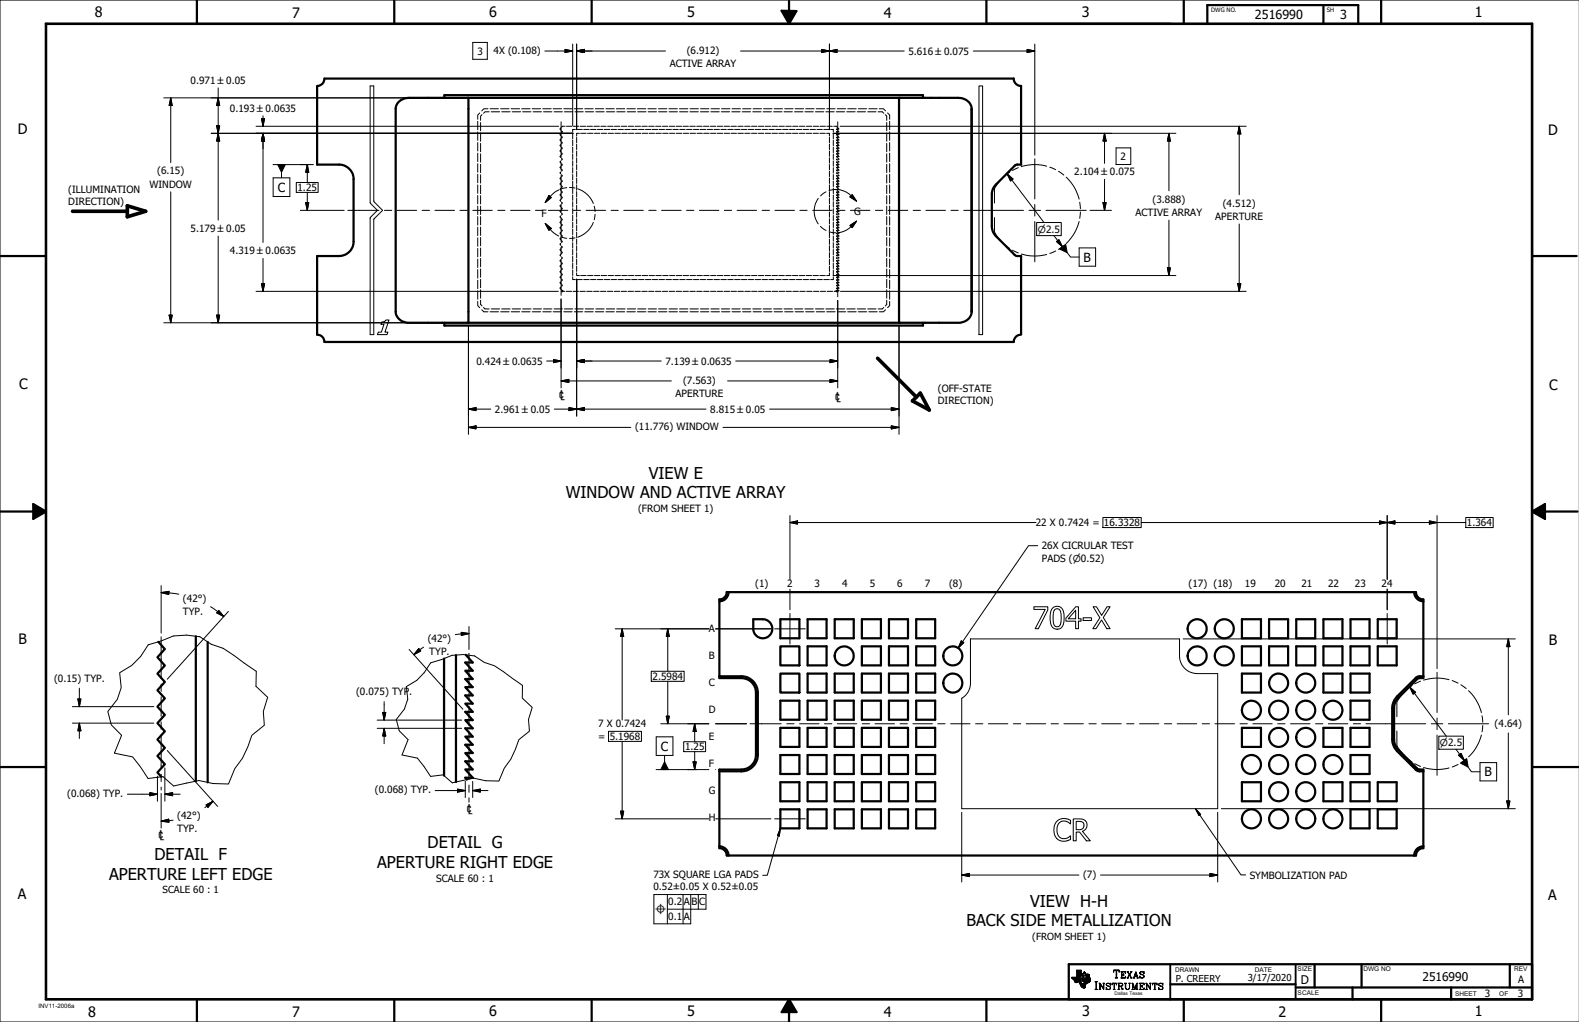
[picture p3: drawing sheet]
<svg xmlns="http://www.w3.org/2000/svg" width="432mm" height="279mm" viewBox="0 0 432 279" stroke-linecap="round" stroke-linejoin="round" font-family="sans-serif">
<g fill="none" stroke="#000" stroke-width=".27">
<path d="M129.3 11.6h4v4.6h-4zM154.5 13.5l2.1 .4-2.1 .5zM156.6 13.9h-7.6M156.6 12v22.4M157.7 12v23.5M157.7 13.9l2.1-.4v.9zM157.7 13.9h24.3M202.5 13.9h44.8M224.7 13.5l2.1 .4-2.1 .5zM226.8 12v23.5M226.8 13.9l2.1-.4v.9zM280.9 13.5l2.1 .4-2.1 .5z"/>
<path d="M283 13.9h-16.9M283 12v30.4M431.8 0h-431.8v279.4h431.8M44.8 26.8h82.3M46.7 26.8l.4 2.1h-.9zM46.7 26.8v17.6M57.8 36.4h95.6M59.2 34.4h.9l-.4 2zM59.7 24v36.2M59.7 26.8l.4 2.1h-.9zM59.7 36.4l.4 2.2h-.9zM70 34.5h82.8"/>
<path d="M71.5 32.4h.8l-.4 2.1zM71.9 31.7v2.8M71.9 36.4l.4 2.2h-.8zM71.9 36.4v29.9M101.2 23.5h1v31.5l2.4 2.5-2.4 2.5v31.5h-1v-31.9l2-2.1-2-2.1zM130.6 33.2v2.3M130.6 36.1v2.3M130.6 39v2.3M131.2 30.9l-.6 .6v1.1M131.4 33.5v2.3M131.4 36.3v2.3M131.4 39.2v2.3"/>
<path d="M131.8 31.3l-.4 .5v1.1M133.5 29.7h-1.2l-.6 .6M133.8 30.6h-1.2l-.4 .4M134 29.7h2.3M134.3 30.6h2.3M136.9 29.7h2.3M137.2 30.6h2.3M139.8 29.7h2.3M140.1 30.6h2.3M142.7 29.7h2.2M142.9 30.6h2.3M145.5 29.7h2.3"/>
<path d="M145.8 30.6h2.3M148.4 29.7h2.3M148.6 30.6h2.3M151.3 29.7h2.3M151.5 30.6h2.3M153.4 33.3v9.7M153.8 34.5h.7M154.2 29.7h2.3M154.3 30.6h2.3M154.9 34.5h1.5M156.6 36.5v1.5M156.6 38.4v1.5"/>
<path d="M156.7 36.4h-3.2M156.8 34.5h1.5M157.1 29.7h2.2M157.2 30.6h2.3M157.4 35.4h-.8v.7M157.7 37.6v1.4M157.7 39.4v1.5M157.7 35.4h1.5M158.5 36.4h-.8v.8M158.7 34.5h1.5M158.8 36.4h1.5M159.6 35.4h1.5"/>
<path d="M159.9 29.7h2.3M160.1 30.6h2.2M160.5 34.5h1.5M160.7 36.4h1.5M161.5 35.4h1.5M162.4 34.5h1.5M162.6 36.4h1.4M162.8 29.7h2.3M162.9 30.6h2.3M163.4 35.4h1.5M164.3 34.5h1.5M164.4 36.4h1.5"/>
<path d="M165.2 35.4h1.6M165.7 29.7h2.3M165.8 30.6h2.3M166.2 34.5h1.5M166.3 36.4h1.5M167.1 35.4h1.5M168 34.5h1.5M168.1 36.4h1.6M168.6 29.7h2.2M168.7 30.6h2.2M169 35.4h1.5M169.9 34.5h1.5"/>
<path d="M170 36.4h1.5M170.9 35.4h1.5M171.4 29.7h2.3M171.5 30.6h2.3M171.8 34.5h1.5M171.9 36.4h1.5M172.7 35.4h1.5M173.7 34.5h1.5M173.8 36.4h1.5M174.3 29.7h2.3M174.4 30.6h2.3M174.6 35.4h1.5"/>
<path d="M175.5 34.5h1.5M175.6 36.4h1.5M176.5 35.4h1.5M177.2 29.7h2.3M177.2 30.6h2.3M177.4 34.5h1.5M177.5 36.4h1.5M178.4 35.4h1.5M179.3 34.5h1.5M179.3 36.4h1.5M180.1 29.7h2.3M180.1 30.6h2.3"/>
<path d="M180.2 35.4h1.5M181.1 34.5h1.5M181.2 36.4h1.5M182.1 35.4h1.5M182.9 29.7h2.4M183 30.6h2.3M183 34.5h1.5M183.1 36.4h1.5M184 35.4h1.5M184.9 34.5h1.5M185 36.4h1.5M185.8 29.7h2.3"/>
<path d="M185.8 30.6h2.3M185.9 35.4h1.5M186.8 34.5h1.5M186.8 36.4h1.5M187.7 35.4h1.6M188.6 34.5h1.5M188.7 30.6h2.3M188.7 29.7h2.3M188.7 36.4h1.5M189.6 35.4h1.5M190.5 34.5h1.5M190.6 36.4h1.5"/>
<path d="M191.5 35.4h1.5M191.5 30.6h2.3M191.6 29.7h2.2M192.4 34.5h1.5M192.4 36.4h1.5M193.4 35.4h1.5M194.3 34.5h1.4M194.3 36.4h1.5M194.4 30.6h2.3M194.4 29.7h2.3M195.2 35.4h1.5M196.1 34.5h1.5"/>
<path d="M196.2 36.4h1.5M197.1 35.4h1.5M197.3 30.6h2.2M197.3 29.7h2.3M198 34.5h1.5M198 36.4h1.5M199 35.4h1.5M199.9 34.5h1.5M199.9 36.4h1.5M200.1 30.6h2.3M200.2 29.7h2.3M200.9 35.4h1.5"/>
<path d="M201.8 34.5h1.4M201.8 36.4h1.5M202.7 35.4h1.6M203 30.6h2.3M203.1 29.7h2.3M203.6 34.5h1.5M203.7 36.4h1.4M204.6 35.4h1.5M205.5 34.5h1.5M205.5 36.4h1.5M205.8 30.6h2.3M206 29.7h2.3"/>
<path d="M206.5 35.4h1.5M207.4 34.5h1.5M207.4 36.4h1.5M208.4 35.4h1.5M208.7 30.6h2.3M208.8 29.7h2.3M209.3 34.5h1.4M209.3 36.4h1.4M210.3 35.4h1.5M211.1 34.5h1.5M211.1 36.4h1.5M211.6 30.6h2.2"/>
<path d="M211.7 29.7h2.3M212.1 35.4h1.5M213 36.4h1.5M213 34.5h1.5M214 35.4h1.5M214.4 30.6h2.3M214.6 29.7h2.3M214.9 36.4h1.5M214.9 34.5h1.5M215.9 35.4h1.5M216.7 36.4h1.5M216.7 34.5h1.5"/>
<path d="M217.3 30.6h2.3M217.4 29.7h2.4M217.8 35.4h1.4M218.6 36.4h1.5M218.6 34.5h1.5M219.6 35.4h1.5M220.1 30.6h2.3M220.3 29.7h2.3M220.5 36.4h1.5M220.5 34.5h1.5M221.5 35.4h1.5M222.3 36.4h1.5"/>
<path d="M222.4 34.5h1.5M223 30.6h2.3M223.2 29.7h2.3M223.4 35.4h1.5M224.2 36.4h1.5M224.2 34.5h1.5M225.3 35.4h1.5M225.8 30.6h2.3M226.1 36.4h.7v.8M226.1 29.7h2.3M226.1 34.5h1.5M226.8 37.6v1.4"/>
<path d="M226.8 39.4v1.5M227.2 35.4h.7v.7M227.8 36.4h1.2M227.9 36.5v1.5M227.9 38.4v1.5M228 34.5h.7M228.7 30.6h2.3M229 29.7h2.3M229.1 33.3v9.8M229.1 36.4h92.5M229.7 34.5h111.1M231.6 30.6h2.2"/>
<path d="M231.8 29.7h2.3M234.4 30.6h2.3M234.7 29.7h2.3M237.3 30.6h2.3M237.6 29.7h2.3M240.1 30.6h1.2l.4 .4M240.5 29.7h1.1l.6 .6M242.1 31.3l.4 .4v1.2M242.5 33.5v2.3M242.5 36.3v2.3M242.5 39.2v2.3M242.7 30.9l.6 .6v1.1"/>
<path d="M243.3 33.2v2.3M243.3 36.1v2.3M243.3 39v2.3M267.7 23.5h1v68h-1zM302 36.4v8.3M302 36.4l.5 2.2h-.9zM319.7 36.4v15.8M319.7 36.4l.4 2.2h-.9zM338.9 34.5v18.8M338.9 34.5l.4 2.1h-.8zM46.7 52.5v35.7M74.7 45h11"/>
<path d="M74.7 48.6h4.6v5.1h-4.6zM77 46.3v2.3M81 49.9h6v2.7h-6zM82.1 57.5h12M83.6 55.4h.8l-.4 2.1zM84 45l.4 2.1h-.8zM84 45v4.9M84 52.6v4.9M95.1 57.5h8.5M105.1 57.5h2M108.6 57.5h5.3M115.4 57.5h2.1"/>
<path d="M119 57.5h5.3M125.8 57.5h2M129.3 57.5h5.3M130.6 41.9v2.3M130.6 44.7v2.4M130.6 47.6v2.4M130.6 50.5v2.4M130.6 53.4v2.4M130.6 56.3v2.4M130.6 59.2v2.4M131.4 42.1v2.2M131.4 44.9v2.3"/>
<path d="M131.4 47.8v2.3M131.4 50.6v2.3M131.4 53.5v2.3M131.4 56.4v2.3M131.4 59.2v2.3M136.1 57.5h2M139.6 57.5h5.3M146.4 57.5h2M149.9 57.5h5.4M150.1 53.5l.6 .5-1.6 1.4zM152.8 51.9l-1.4 .9-2.3 2.6M153.4 44.5v2"/>
<path d="M153.4 48v6.5M153.4 56v2M153.4 59.5v6.5M155 51.3l-1.5 .3M155.7 51.3l1.5 .1M156.6 40.2v1.5M156.6 42.1v1.5M156.6 44v1.4M156.6 45.8v1.5M156.6 47.7v1.5M156.6 49.6v1.5M156.6 51.4v1.5"/>
<path d="M156.6 53.3v1.5M156.6 55.1v1.5M156.6 57v1.5M156.6 58.9v1.5M156.8 57.5h2M157.7 41.3v1.5M157.7 43.1v1.5M157.7 45v1.5M157.7 46.8v1.5M157.7 48.7v1.5M157.7 50.5v1.5M157.7 52.4v1.5"/>
<path d="M157.7 54.2v1.5M157.7 56.1v1.5M157.7 57.9v1.5M157.7 59.8v1.5M158 51.6a7 7 0 0 1 4.3 4M160.3 57.5h5.3M162.5 56.4l.2 1.4M162.7 58.6l-.2 1.5M167.1 57.5h2M170.6 57.5h5.3M177.4 57.5h2M180.9 57.5h5.4"/>
<path d="M187.7 57.5h2.1M191.3 57.5h5.3M198.1 57.5h2M201.6 57.5h5.3M208.4 57.5h2M211.9 57.5h5.4M218.7 57.5h2M222.2 57.5h5.4M223.8 54.3a6 6 0 0 0 0 6.9M225.9 52.5l-1.5 1.1M226.8 41.3v1.5M226.8 43.1v1.5"/>
<path d="M226.8 45v1.5M226.8 46.8v1.5M226.8 48.7v1.5M226.8 50.5v1.5M226.8 52.4v1.5M226.8 54.2v1.5M226.8 56.1v1.5M226.8 57.9v1.5M226.8 59.8v1.5M227.9 40.2v1.5M227.9 42.1v1.5M227.9 44v1.4"/>
<path d="M227.9 45.8v1.5M227.9 47.7v1.5M227.9 49.6v1.5M227.9 51.4v1.5M227.9 53.3v1.5M227.9 55.1v1.5M227.9 57v1.5M227.9 58.9v1.5M228.6 51.8l-1.9 .3M229.1 57.5h2M229.1 44.6v2M229.1 48.1v6.6"/>
<path d="M229.1 56.2v2M229.1 59.7v6.6M229.5 51.9a6.1 6.1 0 0 1 3.2 1.6l1.5 1.5M232.6 57.5h5.3M233 53.2l1.2 1.8-1.8-1.2zM239.4 57.5h2M242.5 42.1v2.2M242.5 44.9v2.3M242.5 47.8v2.3M242.5 50.6v2.3M242.5 53.5v2.3M242.5 56.4v2.3"/>
<path d="M242.5 59.2v2.3M242.9 57.5h5.3M243.3 41.9v2.3M243.3 44.7v2.4M243.3 47.6v2.4M243.3 50.5v2.4M243.3 53.4v2.4M243.3 56.3v2.4M243.3 59.2v2.4M249.7 57.5h2M253.2 57.5h5.4M260.1 57.5h1.9"/>
<path d="M263.5 57.5h16.4M271.9 59.5v3.9l2.2 2.9M274.1 48.7l-2.2 2.9v3.9M275.4 47.5l1.6 1.4-.6 .6zM275.4 47.5l10.1 13.3M276.1 47.1l-1.4 1M278.5 45.8l-1.6 .8M281.4 57.5h3.2M283 43.4v11M283 55.9v3.2M286 57.5h11.1M286.2 45.4a12.2 12.2 0 0 0-6.9 .2"/>
<path d="M287.1 45.7l1.6 .7M289.5 46.8l1.4 1.1M291.6 48.4a12.4 12.4 0 0 1 3.5 6M295.3 55.3l.1 1.7M295.4 57.9l-.1 1.8M298.1 57.5h5.9M301.6 55.4h.9l-.5 2.1zM302 49v8.5M305.2 40.4h4v4.6h-4zM59.7 64.5v23.7M70 79.7h82.7M71.5 77.6h.8l-.4 2.1z"/>
<path d="M71.9 70.7v9M130.6 62.1v2.3M130.6 65v2.3M130.6 67.9v2.3M130.6 70.8v2.3M130.6 73.7v2.3M130.6 76.6v2.3M130.6 79.5v2.3M131.4 62.1v2.3M131.4 64.9v2.3M131.4 67.8v2.3M131.4 70.7v2.2"/>
<path d="M131.4 73.5v2.3M131.4 76.4v2.3M131.4 79.2v2.3M149.1 61.1l2 2.3 1.7 1.1M149.1 61.1l1.6 1.3-.6 .6zM153.4 67.5v2.1M153.4 71v9.8M153.5 64.8l1.5 .4M153.7 79.7h.7M154.8 79.7h1.5M156.6 60.7v1.5M156.6 62.6v1.5"/>
<path d="M156.6 64.5v1.5M156.6 66.3v1.5M156.6 68.2v1.5M156.6 70.1v1.5M156.6 71.9v1.5M156.6 73.8v1.5M156.6 75.7v.7h.8M156.7 79.7h1.5M157.2 65l-1.5 .2M157.7 61.6v1.5M157.7 63.5v1.5M157.7 65.4v1.4"/>
<path d="M157.7 67.2v1.5M157.7 69v1.5M157.7 70.9v1.5M157.7 72.7v1.5M157.7 74.6v.7h.8M157.7 76.3v37.4M157.7 76.4h1.5M158.6 79.7h1.5M158.8 75.3h1.5M159.6 76.4h1.5M160.4 79.7h1.5M160.7 75.3h1.5"/>
<path d="M161.5 76.4h1.5M162.3 60.8a7 7 0 0 1-4.3 4.1M162.3 79.7h1.5M162.6 75.3h1.4M163.4 76.4h1.5M164.2 79.7h1.5M164.4 75.3h1.5M165.2 76.4h1.6M166.1 79.7h1.5M166.3 75.3h1.5M167.1 76.4h1.5M168 79.7h1.5"/>
<path d="M168.1 75.3h1.6M169 76.4h1.5M169.8 79.7h1.5M170 75.3h1.5M170.9 76.4h1.5M171.7 79.7h1.5M171.9 75.3h1.5M172.7 76.4h1.5M173.6 79.7h1.5M173.8 75.3h1.5M174.6 76.4h1.5M175.5 79.7h1.5"/>
<path d="M175.6 75.3h1.5M176.5 76.4h1.5M177.4 79.7h1.5M177.5 75.3h1.5M178.4 76.4h1.5M179.2 79.7h1.5M179.3 75.3h1.5M180.2 76.4h1.5M181.1 79.7h1.5M181.2 75.3h1.5M182.1 76.4h1.5M183 79.7h1.5"/>
<path d="M183.1 75.3h1.5M184 76.4h1.5M184.9 79.7h1.5M185 75.3h1.5M185.9 76.4h1.5M186.8 79.7h1.5M186.8 75.3h1.5M187.7 76.4h1.6M188.6 79.7h1.5M188.7 75.3h1.5M189.6 76.4h1.5M190.5 79.7h1.5"/>
<path d="M190.6 75.3h1.5M191.5 76.4h1.5M192.4 79.7h1.5M192.4 75.3h1.5M193.4 76.4h1.5M194.3 79.7h1.5M194.3 75.3h1.5M195.2 76.4h1.5M196.1 79.7h1.6M196.2 75.3h1.5M197.1 76.4h1.5M198 79.7h1.5"/>
<path d="M198 75.3h1.5M199 76.4h1.5M199.9 79.7h1.5M199.9 75.3h1.5M200.9 76.4h1.5M201.8 79.7h1.5M201.8 75.3h1.5M202.7 76.4h1.6M203.7 79.7h1.5M203.7 75.3h1.4M204.6 76.4h1.5M205.5 75.3h1.5"/>
<path d="M205.5 79.7h1.6M206.5 76.4h1.5M207.4 75.3h1.5M207.4 79.7h1.5M208.4 76.4h1.5M209.3 75.3h1.4M209.3 79.7h1.5M210.3 76.4h1.5M211.1 75.3h1.5M211.2 79.7h1.5M212.1 76.4h1.5M213 75.3h1.5"/>
<path d="M213.1 79.7h1.5M214 76.4h1.5M214.9 75.3h1.5M214.9 79.7h1.5M215.9 76.4h1.5M216.7 75.3h1.5M216.8 79.7h1.5M217.8 76.4h1.4M218.6 75.3h1.5M218.7 79.7h1.5M219.6 76.4h1.5M220.5 75.3h1.5"/>
<path d="M220.6 79.7h1.5M221.5 76.4h1.5M222.3 75.3h1.5M222.5 79.7h1.4M223.4 76.4h1.5M224.2 75.3h1.5M224.3 79.7h1.5M224.4 61.9l1.5 1.1M225.3 76.4h1.5M226.2 79.7h1.5M226.7 63.4l1.9 .2M226.8 61.6v1.5"/>
<path d="M226.8 63.5v1.5M226.8 65.4v1.4M226.8 67.2v1.5M226.8 69v1.5M226.8 70.9v1.5M226.8 72.7v1.5M226.8 74.6v.7h-.7M227.8 75.3h1.2M227.9 60.7v1.5M227.9 62.6v1.5M227.9 64.5v1.5M227.9 66.3v1.5"/>
<path d="M227.9 68.2v1.5M227.9 70.1v1.5M227.9 71.9v1.5M227.9 73.8v1.5M227.9 75.7v.7h-.7M228.1 79.7h.8M229.1 67.8v2M229.1 71.3v9.8M229.1 75.3h92.5M229.8 79.7h111M232.4 61.6l1.8-1.1-1.2 1.7zM234.2 60.5l-1.5 1.5a5.9 5.9 0 0 1-3.2 1.6"/>
<path d="M242.5 62.1v2.3M242.5 64.9v2.3M242.5 67.8v2.3M242.5 70.7v2.2M242.5 73.5v2.3M242.5 76.4v2.3M242.5 79.2v2.3M243.3 62.1v2.3M243.3 65v2.3M243.3 67.9v2.3M243.3 70.8v2.3M243.3 73.7v2.3"/>
<path d="M243.3 76.6v2.3M243.3 79.5v2.3M274.7 66.9l1.4 1M276.9 68.4l1.6 .7M279.3 69.4l.1 .1a12.3 12.3 0 0 0 6.8 .1M283 60.6v11M283.5 60.8h6.7v3.6h-6.7zM288.2 64.4l2.3 3.1M288.7 68.6l-1.6 .7M288.9 66l.7-.5 .9 2zM290.9 67.2l-1.4 1M291.8 69.1l1 1.2h2.3"/>
<path d="M295.1 60.6a12.6 12.6 0 0 1-3.5 6M295.1 67.8h4.5v5h-4.5zM319.2 73.2h.9l-.4 2.1zM319.7 60.2v15.1M338.5 77.6h.8l-.4 2.1zM338.9 61.2v18.5M44.8 88.2h82.3M46.2 86.1h.9l-.4 2.1zM59.2 86.1h.9l-.4 2.1zM104.4 88h.6l.5-.5h.9l-1.1 3.3h.8l-.3 .7h-2.6l.3-.7h.8l.7-2.1h-.8zM128.1 89.3v29.4M130.6 82.4v1.2l.6 .5"/>
<path d="M131.4 82.1v1.1l.4 .5M131.7 84.7l.6 .5h1.2M132.2 84.1l.4 .4h1.2M134 85.2h2.3M134.3 84.5h2.3M136.9 85.2h2.3M137.2 84.5h2.3M139.8 85.2h2.3M140.1 84.5h2.3M142.7 85.2h2.2M142.9 84.5h2.3M145.5 85.2h2.3"/>
<path d="M145.8 84.5h2.3M148.4 85.2h2.3M148.6 84.5h2.3M149.5 98.7h3.9M151.3 85.2h2.3M151.4 98.3l2 .4-2 .4zM151.5 84.5h2.3M153.4 81.7v24.3M154.2 85.2h2.3M154.3 84.5h2.3M157.1 85.2h2.2M157.2 84.5h2.3"/>
<path d="M157.7 98.7l2.1-.4v.8zM157.7 98.7h23.1M159.9 85.2h2.3M160.1 84.5h2.2M162.8 85.2h2.3M162.9 84.5h2.3M165.7 85.2h2.3M165.8 84.5h2.3M168.6 85.2h2.2M168.7 84.5h2.2M171.4 85.2h2.3M171.5 84.5h2.3"/>
<path d="M174.3 85.2h2.3M174.4 84.5h2.3M177.2 85.2h2.3M177.2 84.5h2.3M180.1 85.2h2.3M180.1 84.5h2.3M182.9 85.2h2.4M183 84.5h2.3M185.8 85.2h2.3M185.8 84.5h2.3M188.7 84.5h2.3M188.7 85.2h2.3"/>
<path d="M191.5 84.5h2.3M191.6 85.2h2.2M194.4 84.5h2.3M194.4 85.2h2.3M197.3 84.5h2.2M197.3 85.2h2.3M200.1 84.5h2.3M200.2 85.2h2.3M201.2 98.7h27.9M203 84.5h2.3M203.1 85.2h2.3M205.8 84.5h2.3"/>
<path d="M206 85.2h2.3M208.7 84.5h2.3M208.8 85.2h2.3M211.6 84.5h2.2M211.7 85.2h2.3M214.4 84.5h2.3M214.6 85.2h2.3M217.3 84.5h2.3M217.4 85.2h2.4M220.1 84.5h2.3M220.3 85.2h2.3M223 84.5h2.3"/>
<path d="M223.2 85.2h2.3M225.8 84.5h2.3M226.1 85.2h2.3M227 98.3l2.1 .4-2.1 .4zM228.7 84.5h2.3M229 85.2h2.3M229.1 82.1v23.9M231.6 84.5h2.2M231.8 85.2h2.3M234.4 84.5h2.3M234.7 85.2h2.3M237.3 84.5h2.3"/>
<path d="M237.6 85.2h2.3M241.7 84.1l-.4 .4h-1.2M242.2 84.7l-.6 .5h-1.1M242.5 82.1v1.1l-.4 .5M243.3 82.4v1.2l-.6 .5M245.9 89.3v29.4M128.1 111.8l2.1-.4v.9zM128.1 116.8l2.1-.4v.9zM128.1 111.8h6.1M128.1 116.8h44.4M153.4 104.1l2.2-.4v.9zM155.6 111.4l2.1 .4-2.1 .5z"/>
<path d="M157.7 111.8l2.1-.4v.9zM183.6 104.1h-30.2M193.1 111.8h-41.5M197.7 116.8h48.2M199 104.1h30.1M210.5 111.8h35.4M227 103.7l2.1 .4-2.1 .5zM243.7 111.4l2.2 .4-2.2 .5zM243.7 116.4l2.2 .4-2.2 .5zM216 142.9l2.1-.5v.9zM216 142.9h67.3M216 140.9v17.6"/>
<path d="M283.8 149.2h-2.5l-19.3 28M301.6 141.5h10.5v2.7h-10.5zM377.2 142.4l2.1 .5-2.1 .4zM379.3 142.9l2.2-.5v.9zM379.3 140.9v17.5M390.9 142.4l2.1 .5-2.1 .4zM393 140.9v41.9M400.8 141.5h7.5v2.7h-7.5zM400.8 142.9h-88.7M44.1 160.1v13M44.1 162l2.1-.3-.1 .8zM44.1 162l4.8 .5"/>
<path d="M44.1 174.1v11.4M57.6 165.9l3.6 2.7M59.8 166.9l1.4 1.7-1.9-1zM62.5 167.2l-16.8 18.5M111.9 177.6l14.7 16.3M114.5 177.3l.6 .7-1.9 1zM115.8 176.9l-2.6 2.1M126.1 172.9l2.1 .3-2 .5zM128.2 173.2l-3.7 .3M128.2 171.3v6.3M128.2 178.6v9.5M168.2 171.9h25.6"/>
<path d="M170.1 171.9v25M170.1 171.9l.5 2.1h-.9zM182.6 171.9v11.6M182.6 171.9l.4 2.1h-.8zM195.7 171.9h15.1M211.8 171.9h8.4M216 167.7v8.4M216 161.1v5.6M262.9 175.2l.7 .5-1.6 1.5zM265.4 174.7h57.2v4.6a4.8 4.8 0 0 0 4.8 4.8h5.6v37h-70v-30.2a4.8 4.8 0 0 0 2.4-4.2zM282.7 165.9h3.8v.9l-2.5 5.1h-.9l2.7-5.3h-3.1zM287.8 166.3a1.87 1.87 0 0 1 2.2-.3 1.87 1.87 0 0 1 1 1.9 3.9 3.9 0 0 1-1.1 3.9 1.97 1.97 0 0 1-2-.2 1.97 1.97 0 0 1-.7-2 5.1 5.1 0 0 1 .6-3.3z"/>
<path d="M288.5 166.6l.5-.2 .5 .1 .4 .4 .3 .8-.1 2.7-.2 .5-.6 .4-.9-.2-.3-.8-.1-2.6zM294.2 166.8v2.4h-2.1zM294.2 165.9h.7v3.3h.7v.6h-.7v2.1h-.7v-2.1h-2.7v-.8zM296.2 168.9h2.3v.7h-2.3zM298.9 165.9h.9l1.5 2.3 1.4-2.3h.9l-1.9 2.9 1.9 3.1h-.9l-1.5-2.4-1.5 2.4h-.8l1.9-3zM323.6 174.7h55.7M379.3 167.7v8.4M379.3 161.1v5.6M379.4 174.7h35M412.5 174.7v20.7M412.5 174.7l.4 2.1h-.9zM19.8 193.2h22.3"/>
<path d="M19.8 197.7h22.3M21.3 191.1h.8l-.4 2.1zM21.7 188.1v5.1M21.7 197.7v4.2M21.7 197.7l.4 2.1h-.8zM32.7 183.9l3.3-2 2.5-2.4 2-3.2 3.5-1.1 3.4-1.3 3.7-.3 3.6 .5 3.1 2 3.2 1.1 9.1 6.3-.1 4.1 3.2 3-1.2 3.9 .3 3.8-3.4 2.7-1.1 3.2-1.5 3.1-2.1 2.9-1.7 4.1-4.3-.1-3.8-.8-6.9 1.5-2.9-2.6-4.1 .5-2.1-3.2-2.1-2.7-5-1 2-4.9-2.9-2.8-.9-3.7 2.6-3.3 1-3.2zM44.1 187v2M44.1 190.5v5.4M44.1 197.4v2M103.1 199.1h23.1M103.1 196.9h23.1M104.6 194.8h.9l-.4 2.1z"/>
<path d="M105.1 199.1v4.2M105.1 199.1l.4 2.1h-.9zM105.1 191.8v5.1M111.1 187.7l2.9-1.7 2-2.1 1.8-2.7 3-.9a9.8 9.8 0 0 1 6.6-1.3l2.4 .3 2.6 1.8 2.8 .9 7.7 5.4-.1 3.5 2.7 2.5-1 3.3 .3 3.2-2.9 2.3-1 2.7-1.2 2.7-1.8 2.4-1.5 3.5-3.6-.1-3.2-.7-5.9 1.3-2.5-2.2-3.4 .5-3.6-5-4.3-.9 1.7-4.2-2.4-2.4-.8-3.1 2.2-2.9 .9-2.6zM128.2 189.6v2M128.2 193.1v5.3M128.2 199.9v2M166.4 199.9h9v2.8h-9zM178.1 183.5h9v2.8h-9zM180.7 197.9h13.1M182.2 195.8h.8l-.4 2.1zM182.6 186.3v11.6"/>
<path d="M190 197.9v4.9M190 197.9l.4 2.1h-.9zM195.7 197.9h8.4M205.1 197.9h8.5M215.1 197.9h2M218.7 197.9h5.3M225.5 197.9h2M229 197.9h5.3M235.8 197.9h2M239.3 197.9h5.3M246.1 197.9h2M249.6 197.9h5.4"/>
<path d="M256.5 197.9h1.9M260 197.9h5.3M266.8 197.9h2M270.3 197.9h5.3M277.1 197.9h2M280.6 197.9h5.4M287.4 197.9h2M290.9 197.9h5.4M297.8 197.9h2M301.3 197.9h5.3M308.1 197.9h2M311.6 197.9h5.3"/>
<path d="M318.4 197.9h2M321.9 197.9h5.4M328.8 197.9h2M332.3 197.9h5.3M339.1 197.9h2M342.6 197.9h5.3M349.4 197.9h2M352.9 197.9h5.3M359.7 197.9h2M363.2 197.9h5.4M370.1 197.9h2M373.5 197.9h16.4"/>
<path d="M382 199.9v3.9l2.1 2.9M384.1 189.1l-2.1 2.8v4M385.5 187.9l1.6 1.4-.7 .5zM385.5 187.9l10 13.4M386.1 187.4l-1.4 1.1M388.5 186.2l-1.6 .8M391.4 197.9h3.2M393 183.8v11M393 196.3v3.2M396.1 197.9h11M396.3 185.8a12.5 12.5 0 0 0-7 .1M397.1 186.1l1.6 .7"/>
<path d="M399.5 187.2l1.4 1M401.6 188.8a12.6 12.6 0 0 1 3.5 6M405.3 195.7l.2 1.7M405.5 198.3l-.2 1.8M41 216.7l2.1 .4-2.1 .5zM43.1 212.2v6.8M43.1 217.1h-8.3M44.1 200.9v9.3M44.1 211.7v2M44.1 215.2v.8M44.1 216.9v9.5M45.1 217.1l2.1-.4v.9z"/>
<path d="M45.1 217.1h4.2M45.1 209.9v9.1M45.7 205.2l13.8 15.3M58.3 219.1l-2.3 1.7M125.1 215.7l2.1 .4-2.1 .5zM127.2 213.6v4.4M127.2 216.1h-8.2M128.2 203.4v9.7M128.2 214.6v2M128.2 218.1v1.2M129.3 213.6v4.4M129.3 216.1l2.1-.4v.9z"/>
<path d="M129.3 216.1h4.2M170.1 202.7v21.2M179.5 201.4h4.5v5.1h-4.5zM181.7 206.5v2.4M187 202.8h6v2.7h-6zM189.5 208.3h.9l-.4 2.1zM190 205.5v4.9M193.8 210.4h-14.4M195.7 210.4h.1M384.7 207.2l1.4 1.1M386.9 208.8l1.6 .7M389.3 209.8h.1a11.9 11.9 0 0 0 6.9 .1"/>
<path d="M393 201v11M393.5 201.3h6.7v3.5h-6.7zM398.1 204.8l2.4 3.1M398.7 209l-1.6 .7M398.9 206.5l.6-.5 1 1.9zM400.9 207.5l-1.4 1.1M401.5 209.7l.9 1.3h2.3M404.7 208.5h4.6v5h-4.6zM405.1 200.9a12.3 12.3 0 0 1-3.5 6M412 219h.9l-.4 2.1zM412.5 200.4v20.7M44.1 224.5l2-.6 .1 .9z"/>
<path d="M47.3 224.2l-3.2 .3M56.3 220l2-.9-1.4 1.6zM168.2 223.9h25.6M169.7 221.8h.9l-.5 2.1zM195.7 223.9h15.1M211.8 223.9h8.4M213.4 226.5l-3.6 12.8h-1.2M213.4 226.5l-.3 2.1-.5-.2zM263 222.1v19M263 239.2l2.1-.4v.8zM263 239.2h32M288.9 224.6l.7-.6 1-.2h1l1.2 .5v1l-1.6-.8-1.2 .2-.7 .8-.3 1.4 .2 1.2 .6 .8 .6 .3 .8 .1 1.6-.8-.1 1-1.2 .5h-1l-.8-.3-.8-.5-.4-.8-.3-1.2 .1-1.4z"/>
<path d="M293.5 223.9h2.5l.9 .6 .4 .8-.1 .9-.4 .6-.8 .5 2.2 2.6h-1.1l-1.9-2.4h-.9v2.4h-.8zM294.3 224.6h1.2l.8 .4 .1 .8-.3 .7-.5 .3h-1.3zM300.9 239.2h32.1M326.9 221.1l1.4 1.6-.4 .3zM326.9 221.1l12.5 18.1h1.2M330.9 238.8l2.1 .4-2.1 .4zM333 222.1v19M334 221.1h80.4M182.5 244.6v8M186.8 244.6v8M188.9 244.6v8h-10.1v-8h14.3v4h-10.6M191 244.6v4"/>
<path d="M294.5 265.3h1.2v.7l.3 .2-.1 .6h-.5l-.1 .6h.5l-.3 1a.56 .56 0 0 0 .5 .5 .56 .56 0 0 0 .6-.4l-.2-.2 .3-.9h.4l.1-.6h-.4v-.4l.2-.1a.68 .68 0 0 1 .8 .1 .68 .68 0 0 1 .2 .8 1 1 0 0 1 .1 1 1 1 0 0 1-.9 .6l-.4 .4-.1 .7a.4 .4 0 0 1-.4 .3 .4 .4 0 0 1-.4-.3l-.6-1a.57 .57 0 0 0-.4-.5 .57 .57 0 0 0-.6 .2l-1.2-1.4h1.4zM296.3 266.6h.2l-.4 1.6h-.2z"/>
<circle cx="296.5" cy="266" r=".16"/>
</g>
<g fill="none" stroke="#000" stroke-width=".61">
<path d="M53.8 .1v6.4M107.8 0v6.5M161.8 0v6.5M213.7 2.9l4.1 .1-2 3.5zM215.8 .3v6.2M269.7 0v6.5M270 6.5h50M323.7 0v6.5M330.2 6.5v-5.1h41.2v5.1M361.9 1.4v5.1M377.7 0v6.5M88.7 21.5h188.5a1.98 1.98 0 0 0 2 2v21.5h-1.2l-.4 .2-5.2 5.2a3.6 3.6 0 0 0-1.2 2.8v8.5a3.8 3.8 0 0 0 1.2 2.9l5.2 5.2 1.6 .2v21.5a1.98 1.98 0 0 0-2 2h-188.5a2.05 2.05 0 0 0-2-2v-21.5h6a4 4 0 0 0 4-4v-17a4 4 0 0 0-4-4h-6v-21.5a2.05 2.05 0 0 0 2-2z"/>
<path d="M109.1 27.8l.2-.2a3.9 3.9 0 0 1 2.6-.8h150.1a3.4 3.4 0 0 1 3.7 2.9v55.5a3.4 3.4 0 0 1-3.7 3h-150.1a3.4 3.4 0 0 1-3.7-3v-55.5a2.82 2.82 0 0 1 .9-1.9zM121.5 26.8v-.8h130.9v.8M128.1 26.8v61.4M245.9 26.8v61.4M0 70h12.6M153.8 79.5l-.1 .2M228.7 79.5l.2 .2M419 70h12.2M252.4 88.2v.8h-130.9v-.8M0 139.8h12.6M9.1 137.8l3.5 2-3.5 2.1zM419 139.8l3.5-2v4.1z"/>
<path d="M419 139.8h12.4M43.3 175.5l1.8 1.9-2 2.3 2 2.2-2 2.3 2 2.2-2 2.3 2 2.2-2 2.3 2 2.2-2 2.3 2 2.2-2 2.3 2 2.2-2 2.3 2 2.2-2 2.3 1 1.2M53.6 173.9v39.7M56.8 175.5v38.4M124.7 179.1v34.7M127.4 179l1.9 2.1h-2.1l2.1 2.3h-2.1l2.1 2.2h-2.1l2.1 2.3h-2.1l2.1 2.2h-2.1l2.1 2.3h-2.1l2.1 2.2h-2.1l2.1 2.3h-2.1l2.1 2.2h-2.1l2.1 2.3h-2.1l2.1 2.2h-2.1l2.1 2.3h-2.1l2.1 2.2h-2.1l2.1 2.3h-2.1l2.1 2.2h-2.1l.5 .5M196.7 164.4v21h6a4 4 0 0 1 4 4v17a4 4 0 0 1-4 4h-6v21.5a2.05 2.05 0 0 1 2 2h.5a2.52 2.52 0 0 0-2.5-2.5M206 169.3h2.6a2.6 2.6 0 0 1 2.6 2.6 2.6 2.6 0 0 1-2.6 2.6 2.6 2.6 0 0 1-2.6-2.6zM213.4 169.3h5.2v5.2h-5.2zM213.4 176.7h5.2v5.2h-5.2zM220.9 176.7h5.1v5.2h-5.1zM220.9 169.3h5.1v5.2h-5.1z"/>
<path d="M228.3 169.3h5.2v5.2h-5.2zM235.7 169.3h5.2v5.2h-5.2zM235.7 176.7h5.2v5.2h-5.2zM243.1 169.3h5.2v5.2h-5.2zM243.1 176.7h5.2v5.2h-5.2zM250.5 169.3h5.2v5.2h-5.2zM250.5 176.7h5.2v5.2h-5.2zM339.6 169.3h5.2v5.2h-5.2zM339.6 176.7h5.2v5.2h-5.2zM347 169.3h5.3v5.2h-5.3zM347 176.7h5.3v5.2h-5.3zM354.5 169.3h5.2v5.2h-5.2z"/>
<path d="M354.5 176.7h5.2v5.2h-5.2zM361.9 169.3h5.2v5.2h-5.2zM361.9 176.7h5.2v5.2h-5.2zM369.3 176.7h5.2v5.2h-5.2zM369.3 169.3h5.2v5.2h-5.2zM376.8 169.3h5.1v5.2h-5.1zM376.8 176.7h5.1v5.2h-5.1zM386.7 161.9h-188a2.02 2.02 0 0 1-2 2v.5a2.56 2.56 0 0 0 2.5-2.5M389.2 164.4a2.56 2.56 0 0 1-2.5-2.5h.5a2.02 2.02 0 0 0 2 2v21.5l-1.6 .2-5.2 5.2a4.1 4.1 0 0 0-1.2 2.8v8.5a4 4 0 0 0 1.2 2.9l5.2 5.2 1.6 .2v21.5a2.01 2.01 0 0 0-2 2h-188M121.4 180v32M196.7 184.9h6a4.5 4.5 0 0 1 4.5 4.5v17a4.5 4.5 0 0 1-4.5 4.5h-6M213.4 191.6h5.2v5.2h-5.2z"/>
<path d="M213.4 199h5.2v5.2h-5.2zM213.4 184.2h5.2v5.1h-5.2zM220.9 199h5.1v5.2h-5.1zM220.9 191.6h5.1v5.2h-5.1zM220.9 184.2l5.1-.1v5.2h-5.1zM228.3 199h5.2v5.2h-5.2zM228.3 191.6h5.2v5.2h-5.2zM228.3 184.1h5.2v5.2h-5.2zM235.7 191.6h5.2v5.2h-5.2zM235.7 184.1h5.2v5.2h-5.2zM235.7 199h5.2v5.2h-5.2zM243.1 199h5.2v5.2h-5.2z"/>
<path d="M243.1 184.1h5.2v5.2h-5.2zM243.1 191.6h5.2v5.2h-5.2zM250.5 199h5.2v5.2h-5.2zM250.5 184.1h5.2v5.2h-5.2zM250.5 191.6h5.2v5.2h-5.2zM339.6 199h5.2v5.2h-5.2zM339.6 184.1h5.2v5.2h-5.2zM361.9 199h5.2v5.2h-5.2zM361.9 184.1h5.2v5.2h-5.2zM369.3 191.6h5.2v5.2h-5.2zM369.3 199h5.2v5.2h-5.2zM369.3 184.1h5.2v5.2h-5.2z"/>
<path d="M389.2 184.9h-1.2l-.7 .3-5.5 5.5a4.7 4.7 0 0 0-1.1 2.9v8.5a4.8 4.8 0 0 0 1.3 3.2l5.3 5.3 .7 .3h1.2M0 209.7h12.6M213.4 206.4h5.2v5.2h-5.2zM213.4 213.8h5.2v5.3h-5.2zM220.9 206.4h5.1v5.2h-5.1zM220.9 213.8h5.1v5.3h-5.1zM228.3 206.4h5.2v5.2h-5.2zM228.3 213.8h5.2v5.3h-5.2zM235.7 206.4h5.2v5.2h-5.2zM235.7 213.8h5.2v5.3h-5.2zM243.1 213.8h5.2v5.3h-5.2zM243.1 206.4h5.2v5.2h-5.2z"/>
<path d="M250.5 213.8h5.2v5.3h-5.2zM250.5 206.4h5.2v5.2h-5.2zM339.6 213.8h5.2v5.3h-5.2zM361.9 213.8h5.2v5.3h-5.2zM369.3 206.4h5.2v5.2h-5.2zM369.3 213.8h5.2v5.3h-5.2zM376.8 213.8h5.1v5.3h-5.1zM419 209.7h12.6M213.4 221.3h5.2v5.2h-5.2zM220.9 221.3h5.1v5.2h-5.1zM228.3 221.3h5.2v5.2h-5.2zM235.7 221.3h5.2v5.2h-5.2z"/>
<path d="M243.1 221.3h5.2v5.2h-5.2zM250.5 221.3h5.2v5.2h-5.2zM369.3 221.3h5.2v5.2h-5.2zM376.8 221.3h5.1v5.2h-5.1zM389.2 231.4h-.5a2.51 2.51 0 0 0-2 2.5M53.8 273.2v6.2M107.8 273.2v6.2M161.8 273.2v6.2M215.8 273.2v6.2M215.8 273.2l2 3.5h-4zM269.7 273.2v6.2M292.3 263.6h126.7v9.6h-126.7z"/>
<path d="M320 269.1h34.3M323.7 273.2v6.2M354.3 270h64.7M359.5 263.6v6.4M369.9 270v3.2M372.3 263.6v6.4M377.7 273.2v6.2M396.8 270v3.2M412.9 263.6v6.4"/>
<circle cx="230.9" cy="179.3" r="2.6"/>
<circle cx="260.6" cy="179.3" r="2.6"/>
<circle cx="327.4" cy="179.3" r="2.6"/>
<circle cx="327.4" cy="171.9" r="2.6"/>
<circle cx="334.8" cy="179.3" r="2.59"/>
<circle cx="334.8" cy="171.9" r="2.6"/>
<circle cx="260.6" cy="186.7" r="2.61"/>
<circle cx="342.2" cy="194.2" r="2.6"/>
<circle cx="349.6" cy="194.2" r="2.59"/>
<circle cx="349.7" cy="186.7" r="2.6"/>
<circle cx="357.1" cy="194.2" r="2.59"/>
<circle cx="357.1" cy="186.7" r="2.6"/>
<circle cx="364.5" cy="194.2" r="2.59"/>
<circle cx="342.2" cy="209" r="2.61"/>
<circle cx="349.7" cy="209" r="2.6"/>
<circle cx="349.7" cy="216.4" r="2.6"/>
<circle cx="349.7" cy="201.6" r="2.6"/>
<circle cx="357.1" cy="201.6" r="2.6"/>
<circle cx="357.1" cy="216.4" r="2.6"/>
<circle cx="357.1" cy="209" r="2.6"/>
<circle cx="364.5" cy="209" r="2.6"/>
<circle cx="342.2" cy="223.9" r="2.61"/>
<circle cx="349.7" cy="223.9" r="2.6"/>
<circle cx="357.1" cy="223.9" r="2.6"/>
<circle cx="364.5" cy="223.9" r="2.6"/>
</g>
<g fill="none" stroke="#000" stroke-width=".3">
<path d="M153.3 39.5l-.2 .3 .2 .2M153.3 38l-.2 .3 .2 .2M153.3 36.5l-.2 .3 .2 .2M153.3 35l-.2 .3 .2 .2M153.6 38.8l.2 .2-.2 .3M153.6 37.3l.2 .2-.2 .3M153.6 35.8l.2 .2-.2 .3M153.8 34.5l-.2 .3M228.7 34.5l.3 .3M229 36.8h-.3l.3 .2M229 37.5h-.3l.3 .3M229 38.3h-.3l.3 .2"/>
<path d="M229 39h-.3l.3 .3M229 39.8h-.3l.3 .2M229 35.3h-.3l.3 .2M229 36h-.3l.3 .3M229.2 37.3l.2 .2h-.2M229.2 36.5l.2 .3h-.2M229.2 38.8l.2 .2h-.2M229.2 38l.2 .3h-.2M229.2 39.5l.2 .3h-.2M229.2 35l.2 .3h-.2M229.2 35.8l.2 .2h-.2M153.3 59l-.2 .3 .2 .2"/>
<path d="M153.3 57.5l-.2 .3 .2 .2M153.3 56l-.2 .3 .2 .2M153.3 54.5l-.2 .3 .2 .2M153.3 53l-.2 .3 .2 .2M153.3 51.5l-.2 .3 .2 .2M153.3 50l-.2 .3 .2 .2M153.3 48.5l-.2 .3 .2 .2M153.3 47l-.2 .3 .2 .2M153.3 45.6l-.2 .2 .2 .2M153.3 44l-.2 .3 .2 .2M153.3 42.5l-.2 .3 .2 .2M153.3 41l-.2 .3 .2 .2"/>
<path d="M153.6 59.8l.2 .2-.2 .3M153.6 58.3l.2 .2-.2 .3M153.6 56.8l.2 .2-.2 .3M153.6 55.3l.2 .2-.2 .3M153.6 53.8l.2 .2-.2 .3M153.6 52.3l.2 .2-.2 .3M153.6 50.8l.2 .2-.2 .3M153.6 49.3l.2 .2-.2 .3M153.6 47.8l.2 .2-.2 .3M153.6 46.3l.2 .2-.2 .3M153.6 44.8l.2 .2-.2 .3M153.6 43.3l.2 .2-.2 .3"/>
<path d="M153.6 41.8l.2 .2-.2 .3M153.6 40.3l.2 .2-.2 .3M229 40.5h-.3l.3 .3M229 41.3h-.3l.3 .2M229 42h-.3l.3 .3M229 42.8h-.3l.3 .2M229 43.5h-.3l.3 .3M229 44.3h-.3l.3 .2M229 45h-.3l.3 .3M229 45.8h-.3l.3 .2M229 46.5h-.3l.3 .3M229 47.3h-.3l.3 .2"/>
<path d="M229 48h-.3l.3 .3M229 48.8h-.3l.3 .2M229 49.5h-.3l.3 .3M229 50.3h-.3l.3 .2M229 51h-.3l.3 .3M229 51.8h-.3l.3 .2M229 52.5h-.3l.3 .3M229 53.3h-.3l.3 .2M229 54h-.3l.3 .3M229 54.8h-.3l.3 .2M229 55.5h-.3l.3 .3M229 56.3h-.3l.3 .2"/>
<path d="M229 57h-.3l.3 .3M229 57.8h-.3l.3 .2M229 58.5h-.3l.3 .3M229 59.3h-.3l.3 .2M229.2 40.3l.2 .2h-.2M229.2 41.8l.2 .2h-.2M229.2 41l.2 .3h-.2M229.2 43.3l.2 .2h-.2M229.2 42.5l.2 .3h-.2M229.2 44.8l.2 .2h-.2M229.2 44l.2 .3h-.2M229.2 46.3l.2 .2h-.2"/>
<path d="M229.2 45.6l.2 .2h-.2M229.2 47.8l.2 .2h-.2M229.2 47l.2 .3h-.2M229.2 49.3l.2 .2h-.2M229.2 48.5l.2 .3h-.2M229.2 50.8l.2 .2h-.2M229.2 50l.2 .3h-.2M229.2 52.3l.2 .2h-.2M229.2 51.5l.2 .3h-.2M229.2 53.8l.2 .2h-.2M229.2 53l.2 .3h-.2M229.2 55.3l.2 .2h-.2"/>
<path d="M229.2 54.5l.2 .3h-.2M229.2 56.8l.2 .2h-.2M229.2 56l.2 .3h-.2M229.2 58.3l.2 .2h-.2M229.2 57.5l.2 .3h-.2M229.2 59.8l.2 .2h-.2M229.2 59l.2 .3h-.2M153.3 78.5l-.2 .3 .2 .2M153.3 77l-.2 .3 .2 .2M153.3 75.5l-.2 .3 .2 .2M153.3 74l-.2 .3 .2 .2M153.3 72.5l-.2 .3 .2 .2"/>
<path d="M153.3 71l-.2 .3 .2 .2M153.3 69.5l-.2 .3 .2 .2M153.3 68l-.2 .3 .2 .2M153.3 66.5l-.2 .3 .2 .2M153.3 65l-.2 .3 .2 .2M153.3 63.5l-.2 .3 .2 .2M153.3 62l-.2 .3 .2 .2M153.3 60.5l-.2 .3 .2 .2M153.6 77.8l.2 .2-.2 .3M153.6 76.3l.2 .2-.2 .3M153.6 74.8l.2 .2-.2 .3M153.6 73.3l.2 .2-.2 .3"/>
<path d="M153.6 71.8l.2 .2-.2 .3M153.6 70.3l.2 .2-.2 .3M153.6 68.8l.2 .2-.2 .3M153.6 67.3l.2 .2-.2 .3M153.6 65.8l.2 .2-.2 .3M153.6 64.3l.2 .2-.2 .3M153.6 62.8l.2 .2-.2 .3M153.6 61.3l.2 .2-.2 .3M153.6 79.3l.2 .2M228.7 79.5h.3M229 64.5h-.3l.3 .3M229 63.8h-.3l.3 .2"/>
<path d="M229 65.3h-.3l.3 .2M229 66h-.3l.3 .3M229 66.8h-.3l.3 .2M229 67.5h-.3l.3 .3M229 68.3h-.3l.3 .2M229 69h-.3l.3 .3M229 69.8h-.3l.3 .2M229 70.5h-.3l.3 .3M229 71.3h-.3l.3 .2M229 72h-.3l.3 .3M229 72.8h-.3l.3 .2M229 73.5h-.3l.3 .3"/>
<path d="M229 74.3h-.3l.3 .2M229 75h-.3l.3 .3M229 75.8h-.3l.3 .2M229 76.5h-.3l.3 .3M229 60h-.3l.3 .3M229 77.3h-.3l.3 .2M229 60.8h-.3l.3 .2M229 78h-.3l.3 .3M229 61.5h-.3l.3 .3M229 78.8h-.3l.3 .2M229 62.3h-.3l.3 .2M229 63h-.3l.3 .3"/>
<path d="M229.2 65.8l.2 .2h-.2M229.2 65l.2 .3h-.2M229.2 67.3l.2 .2h-.2M229.2 66.5l.2 .3h-.2M229.2 68.8l.2 .2h-.2M229.2 68l.2 .3h-.2M229.2 70.3l.2 .2h-.2M229.2 69.5l.2 .3h-.2M229.2 71.8l.2 .2h-.2M229.2 71l.2 .3h-.2M229.2 73.3l.2 .2h-.2M229.2 72.5l.2 .3h-.2"/>
<path d="M229.2 74.8l.2 .2h-.2M229.2 74l.2 .3h-.2M229.2 76.3l.2 .2h-.2M229.2 75.5l.2 .3h-.2M229.2 77.8l.2 .2h-.2M229.2 77l.2 .3h-.2M229.2 61.3l.2 .2h-.2M229.2 60.5l.2 .3h-.2M229.2 79.3l.2 .2h-.2M229.2 78.5l.2 .3h-.2M229.2 62.8l.2 .2h-.2M229.2 62l.2 .3h-.2"/>
<path d="M229.2 64.3l.2 .2h-.2M229.2 63.5l.2 .3h-.2"/>
</g>
<g fill="#000" stroke="#000" stroke-width=".27">
<path d="M154.5 13.5l2.1 .4-2.1 .5zM157.7 13.9l2.1-.4v.9zM213.7 2.9l4.1 .1-2 3.5zM224.7 13.5l2.1 .4-2.1 .5zM226.8 13.9l2.1-.4v.9zM280.9 13.5l2.1 .4-2.1 .5zM46.7 26.8l.4 2.1h-.9zM59.2 34.4h.9l-.4 2zM59.7 26.8l.4 2.1h-.9zM59.7 36.4l.4 2.2h-.9zM71.5 32.4h.8l-.4 2.1zM71.9 36.4l.4 2.2h-.8z"/>
<path d="M302 36.4l.5 2.2h-.9zM319.7 36.4l.4 2.2h-.9zM338.9 34.5l.4 2.1h-.8zM75.9 45h2.1l-1 2.1zM83.6 55.4h.8l-.4 2.1zM84 45l.4 2.1h-.8zM150.1 53.5l.6 .5-1.6 1.4zM233 53.2l1.2 1.8-1.8-1.2zM275.4 47.5l1.6 1.4-.6 .6zM301.6 55.4h.9l-.5 2.1zM71.5 77.6h.8l-.4 2.1zM149.1 61.1l1.6 1.3-.6 .6z"/>
<path d="M232.4 61.6l1.8-1.1-1.2 1.7zM288.9 66l.7-.5 .9 2zM289.7 68.1l1.7-1.3 .4 2.3zM319.2 73.2h.9l-.4 2.1zM338.5 77.6h.8l-.4 2.1zM46.2 86.1h.9l-.4 2.1zM59.2 86.1h.9l-.4 2.1zM151.4 98.3l2 .4-2 .4zM157.7 98.7l2.1-.4v.8zM227 98.3l2.1 .4-2.1 .4zM128.1 111.8l2.1-.4v.9zM128.1 116.8l2.1-.4v.9z"/>
<path d="M153.4 104.1l2.2-.4v.9zM155.6 111.4l2.1 .4-2.1 .5zM157.7 111.8l2.1-.4v.9zM227 103.7l2.1 .4-2.1 .5zM243.7 111.4l2.2 .4-2.2 .5zM243.7 116.4l2.2 .4-2.2 .5zM419 139.8l3.5-2v4.1zM9.1 137.8l3.5 2-3.5 2.1zM216 142.9l2.1-.5v.9zM377.2 142.4l2.1 .5-2.1 .4zM379.3 142.9l2.2-.5v.9zM390.9 142.4l2.1 .5-2.1 .4z"/>
<path d="M44.1 162l2.1-.3-.1 .8zM59.8 166.9l1.4 1.7-1.9-1zM114.5 177.3l.6 .7-1.9 1zM126.1 172.9l2.1 .3-2 .5zM170.1 171.9l.5 2.1h-.9zM182.6 171.9l.4 2.1h-.8zM262.9 175.2l.7 .5-1.6 1.5zM412.5 174.7l.4 2.1h-.9zM21.3 191.1h.8l-.4 2.1zM21.7 197.7l.4 2.1h-.8zM104.6 194.8h.9l-.4 2.1zM182.2 195.8h.8l-.4 2.1z"/>
<path d="M190 197.9l.4 2.1h-.9zM385.5 187.9l1.6 1.4-.7 .5zM41 216.7l2.1 .4-2.1 .5zM45.1 217.1l2.1-.4v.9zM105.1 199.1l.4 2.1h-.9zM125.1 215.7l2.1 .4-2.1 .5zM129.3 216.1l2.1-.4v.9zM181.7 208.3l1.1 2.1h-2.1zM189.5 208.3h.9l-.4 2.1zM398.9 206.5l.6-.5 1 1.9zM399.4 208.6l1.7-1.2 .4 2.3zM412 219h.9l-.4 2.1z"/>
<path d="M44.1 224.5l2-.6 .1 .9zM56.3 220l2-.9-1.4 1.6zM169.7 221.8h.9l-.5 2.1zM213.4 226.5l-.3 2.1-.5-.2zM263 239.2l2.1-.4v.8zM326.9 221.1l1.4 1.6-.4 .3zM330.9 238.8l2.1 .4-2.1 .4zM215.8 273.2l2 3.5h-4zM293.1 267.2h1.4l-1.2 .3zM293.1 267.2l.1 .2zM293.1 267.2l.2 .3zM293.4 267.6l1.1-.4-1 .5z"/>
<path d="M294.5 267.2l-.7 .9v-.1zM293.8 268.1l.9 .3zM294.5 267.2l.2 1.2-.9-.3zM293.8 268.1l.8 .3-.7-.1zM293.9 268.3l.7 .1zM294 268.5l.6-.1zM294 268.4h.6zM294.1 268.6l.4-.1zM294.1 268.6l.5-.1zM294 268.5h.6zM294.2 268.6h.3zM294.2 268.6l.3-.1z"/>
<path d="M294.2 268.6h.2zM294.3 268.6h.1zM294.5 267.2l.3 1.2zM294.5 267.2l.8 .2-.5 1zM294.5 265.3l.9 1.5-.9 .4zM294.5 265.3l1.2 .7-.3 .8zM294.5 265.3h1.2v.7zM293.3 267.5l1.2-.3zM293.3 267.6l1.2-.4zM293.5 267.7l1-.5-.8 .7zM293.7 267.9l.8-.7-.7 .8zM295.1 268.4l.5-.1z"/>
<path d="M295.3 267.4l-.5 1zM295.3 267.4l-.4 1zM295.3 267.4l.3 .9-.6 .1zM294.5 267.2l.9-.4-.1 .6zM295.8 266.2l-.4 .6zM295.7 266.1l-.3 .7zM295.1 268.5l.4-.1zM295.1 268.5h.5zM295 268.4l.6-.1zM295.1 268.5l.5-.2zM295.1 268.5h.5l-.4 .2zM295.2 268.7l.4-.2z"/>
<path d="M295.3 267.4h.5l-.2 .9zM295.2 268.7l.4-.1-.3 .2zM295.3 268.8l.3-.1zM295.3 268.9l.4-.1zM295.3 268.9h.5zM295.7 266l-.3 .8zM295.3 268.9h.5l-.2 .6zM295.8 268.9l-.2 .6zM295.9 266.2v.6h-.5zM295.9 266.2v.6zM295.9 268.9l-.3 .6zM296 268.9l-.3 .7z"/>
<path d="M296 268.9h.2l-.5 .7zM296.3 266.6l-.2 1.6h-.2zM296.2 268.9l-.4 .8-.1-.1zM296.2 268.9l.5 .6-.9 .2zM296.2 268.9l.5 .6zM296.3 268.9l.4 .6zM296.3 268.9l.4 .4zM296.4 265.9h.3zM296.4 265.8l.2 .1zM296.4 265.8h.2zM296.4 268.9l.3 .4zM296.4 268.9l.4 .3z"/>
<path d="M296.4 268.3l.2 .2zM296.3 266.6h.2l-.4 1.6zM296.5 268.8l.4 .3-.1 .1zM296.6 268.8l.3 .3zM296.6 268.8l.5 .1zM296.6 268.5l.5 .4-.5-.1zM296.4 268.4l.2 .1zM296.4 266.1h.2zM296.6 268.5l.6 .3-.1 .1zM296.6 268.5l.8 .2-.2 .1zM297.1 267.4l.3 1.3-.8-.2zM296.4 266h.3z"/>
<path d="M296.4 266l.3 .1zM296.4 266.1h.3zM295.8 269.7l.9-.1zM295.9 269.9l.8-.3zM296 269.9l.7-.3zM296 269.9l.7-.2zM296.1 270l.6-.3zM296.2 270l.5-.3zM296.7 267.4h.4l-.7 .9zM296.4 265.9l.3 .1zM295.8 269.7l.9-.2zM296.2 270l.5-.2z"/>
<path d="M296.3 270.1l.4-.3zM296.7 269.8l-.3 .3zM296.4 270.1l.3-.2zM296.7 269.9l-.2 .2zM296.7 269.9v.1zM297.1 267.4l.5 1.2-.2 .1zM297.1 267.4l.6 1.2zM297.1 267.4l1 .7-.4 .5zM297.1 267.4l1.1 .3-.1 .2zM297.1 267.4h.9l.2 .3zM297.1 267.4l.8-.4 .1 .2zM297.2 266.8l.7 .2-.8 .4z"/>
<path d="M297.1 267.4l-.5 1.1-.2-.2zM297.2 266.8h.7v.2zM297.2 266.8l.7-.1v.1zM297.4 266.3h.2l-.4 .5zM297.2 266.3h.2l-.2 .5zM296.8 266.4l.2-.1 .2 .5zM296.8 266.4l.4 .4h-.4zM297 266.3h.2v.5zM297.6 266.3l.3 .4zM297.6 266.3l.3 .4-.7 .1zM297.7 266.4l.2 .3zM298.1 268.1l-.2 .3z"/>
<path d="M298 267.4l.2 .3zM297.1 267.4l.9-.2v.2zM298.1 268.1l-.4 .5zM298.1 268.1l-.3 .4zM297.1 267.4l1 .5v.2z"/>
</g>
<path d="M12.6 6.5h406.4v266.7h-406.4z" fill="none" stroke="#000" stroke-width=".71"/>
<path d="M320 263.6v9.6M354.3 263.6v9.6" fill="none" stroke="#000" stroke-width=".51"/>
<path d="M19.8 57.8h15M34.8 56.3l5 1.5-5 1.5zM240 97.9l10.6 10.6M249.5 109.6l2.2-2.1 2.4 4.6z" fill="none" stroke="#000" stroke-width=".99"/>
<g font-size="4.5">
<text x="177.4" y="130.8">VIEW E</text>
<text x="154.7" y="136.2">WINDOW AND ACTIVE ARRAY</text>
<text x="116.9" y="231.9">DETAIL G</text>
<text x="42.3" y="235.2">DETAIL F</text>
<text x="103.1" y="237.3">APERTURE RIGHT EDGE</text>
<text x="29.8" y="240.6">APERTURE LEFT EDGE</text>
<text x="281.7" y="247.9">VIEW H-H</text>
<text x="264.3" y="253.2">BACK SIDE METALLIZATION</text>
</g>
<g font-size="3.9">
<text x="25.9" y="4.6">8</text>
<text x="79.9" y="4.9">7</text>
<text x="133.8" y="4.7">6</text>
<text x="187.9" y="4.6">5</text>
<text x="241.7" y="5">4</text>
<text x="295.9" y="4.6">3</text>
<text x="403.4" y="4.7">1</text>
<text x="4.9" y="36.6">D</text>
<text x="423.4" y="36.8">D</text>
<text x="5.2" y="106.5">C</text>
<text x="423.7" y="106.7">C</text>
<text x="5.1" y="176.1">B</text>
<text x="423.5" y="176.3">B</text>
<text x="4.8" y="245.8">A</text>
<text x="423.3" y="246.1">A</text>
<text x="24.1" y="278.1">8</text>
<text x="79.9" y="278">7</text>
<text x="133.8" y="277.9">6</text>
<text x="187.9" y="277.7">5</text>
<text x="241.7" y="278.1">4</text>
<text x="295.9" y="277.8">3</text>
<text x="349.7" y="278">2</text>
<text x="403.4" y="277.9">1</text>
</g>
<g font-size="3.4">
<text x="343.2" y="5.1">2516990</text>
<text x="366.5" y="5.1">3</text>
<text x="76" y="52.4">C</text>
<text x="296.3" y="71.5">B</text>
<text x="180.7" y="205.2">C</text>
<text x="406" y="212.2">B</text>
</g>
<g font-size="3.3">
<text x="152.6" y="109.4">℄</text>
<text x="228.1" y="109.8">℄</text>
<text x="127.4" y="222.5">℄</text>
<text x="43.1" y="229.6">℄</text>
<text x="355.7" y="269">D</text>
<text x="389" y="268.1">2516990</text>
</g>
<g font-size="2.9">
<text x="304.3" y="267.4">T</text>
<text x="299.2" y="270.5">I</text>
</g>
<g font-size="2.7">
<text x="130.6" y="14.9">3</text>
<text x="135" y="14.7">4X (0.108)</text>
<text x="187.8" y="14.7">(6.912)</text>
<text x="248.4" y="14.9">5.616 ±0.075</text>
<text x="52.1" y="22.9">0.971 ±0.05</text>
<text x="183.1" y="18.3">ACTIVE ARRAY</text>
<text x="62.9" y="30.5">0.193 ±0.0635</text>
<text x="43" y="47.7">(6.15)</text>
<text x="293.8" y="47.8">2.104 ±0.075</text>
<text x="306.5" y="43.7">2</text>
<text x="18.7" y="52.8">(ILLUMINATION</text>
<text x="40.9" y="51.3">WINDOW</text>
<text x="81.4" y="52.2">1.25</text>
<text x="18.7" y="56">DIRECTION)</text>
<text x="148.1" y="59.2">F</text>
<text x="233.6" y="58.7">G</text>
<text x="310.5" y="59">ACTIVE ARRAY</text>
<text x="315.2" y="55.4">(3.888)</text>
<text x="334.4" y="56.5">(4.512)</text>
<text x="52.1" y="63.4">5.179 ±0.05</text>
<text x="332.3" y="60.1">APERTURE</text>
<text x="62.9" y="69.5">4.319 ±0.0635</text>
<text x="130.3" y="99.7">0.424 ±0.0635</text>
<text x="182" y="99.7">7.139 ±0.0635</text>
<text x="186.8" y="104.9">(7.563)</text>
<text x="256.5" y="107.2">(OFF-STATE</text>
<text x="135.4" y="112.9">2.961 ±0.05</text>
<text x="184.7" y="108.5">APERTURE</text>
<text x="194.2" y="112.9">8.815 ±0.05</text>
<text x="256.5" y="110.5">DIRECTION)</text>
<text x="173.7" y="117.6">(11.776) WINDOW</text>
<text x="174.5" y="140">(FROM SHEET 1)</text>
<text x="283.3" y="143.8">22 X 0.7424 =</text>
<text x="301.9" y="143.8">16.3328</text>
<text x="401.2" y="143.8">1.364</text>
<text x="284.9" y="153.7">PADS (⌀0.52)</text>
<text x="284.9" y="150.2">26X CICRULAR TEST</text>
<text x="206.5" y="160.5">(1)</text>
<text x="215.3" y="160.5">2</text>
<text x="222.8" y="160.5">3</text>
<text x="230.3" y="160.5">4</text>
<text x="237.8" y="160.5">5</text>
<text x="245.4" y="160.5">6</text>
<text x="252.9" y="160.5">7</text>
<text x="259.5" y="160.5">(8)</text>
<text x="325" y="160.5">(17) (18)</text>
<text x="340.4" y="160.5">19</text>
<text x="348.6" y="160.5">20</text>
<text x="355.9" y="160.5">21</text>
<text x="363.2" y="160.5">22</text>
<text x="370.5" y="160.5">23</text>
<text x="377.8" y="160.5">24</text>
<text x="50" y="164.4">(42°)</text>
<text x="50" y="168">TYP.</text>
<text x="193.8" y="172.7">A</text>
<text x="117" y="175.5">(42°)</text>
<text x="117.4" y="179">TYP.</text>
<text x="178.5" y="185.9">2.5984</text>
<text x="193.8" y="180.1">B</text>
<text x="14.8" y="186.4">(0.15) TYP.</text>
<text x="97.4" y="190.1">(0.075) TYP.</text>
<text x="193.8" y="187.5">C</text>
<text x="193.8" y="194.9">D</text>
<text x="163.6" y="202.3">=</text>
<text x="163.6" y="198.9">7 X 0.7424</text>
<text x="166.8" y="202.3">5.1968</text>
<text x="193.8" y="202.3">E</text>
<text x="408.7" y="198.6">(4.64)</text>
<text x="187.3" y="205.1">1.25</text>
<text x="193.8" y="209.7">F</text>
<text x="18.4" y="217.9">(0.068) TYP.</text>
<text x="102.5" y="216.9">(0.068) TYP.</text>
<text x="193.8" y="217.1">G</text>
<text x="48.5" y="223.8">(42°)</text>
<text x="48.5" y="227.4">TYP.</text>
<text x="193.8" y="224.6">H</text>
<text x="296.2" y="240">(7)</text>
<text x="44.5" y="244.3">SCALE 60 : 1</text>
<text x="119.3" y="241">SCALE 60 : 1</text>
<text x="178.7" y="240.1">73X SQUARE LGA PADS</text>
<text x="178.7" y="243.3">0.52±0.05 X 0.52±0.05</text>
<text x="341.8" y="240.2">SYMBOLIZATION PAD</text>
<text x="182.7" y="247.5">0.2</text>
<text x="182.7" y="251.6">0.1</text>
<text x="187" y="247.5">A</text>
<text x="187" y="251.6">A</text>
<text x="189.1" y="247.5">B</text>
<text x="191.2" y="247.5">C</text>
<text x="282.3" y="256.9">(FROM SHEET 1)</text>
<text x="415.1" y="268.8">A</text>
<text x="406" y="272.6">3</text>
<text x="415" y="272.6">3</text>
</g>
<g font-size="2.6">
<text x="283.8" y="63.6">⌀2.5</text>
<text x="393.8" y="204">⌀2.5</text>
<text x="179" y="249.9">⌖</text>
<text x="321.5" y="268.5">P. CREERY</text>
<text x="341.2" y="268.1">3/17/2020</text>
</g>
<g font-size="2.3">
<text x="306.3" y="267.4">EXAS</text>
<text x="300.4" y="270.5">NSTRUMENTS</text>
</g>
<g font-size="1.8">
<text x="321.3" y="265.6">DRAWN</text>
<text x="343.2" y="265.6">DATE</text>
<text x="354.9" y="265.5">SIZE</text>
<text x="372.8" y="265.5">DWG NO</text>
<text x="414.1" y="265.5">REV</text>
<text x="354.9" y="272.1">SCALE</text>
<text x="398" y="272.2">SHEET</text>
<text x="410" y="272.2">OF</text>
</g>
<text font-size="1.7" x="10.5" y="275.7">INV11-2006a</text>
<g font-size="1.6">
<text x="331.2" y="3.3">DWG NO.</text>
<text x="362.8" y="3.3">SH</text>
</g>
<text font-size="1.3" x="304.8" y="271.9">Dallas Texas</text>
</svg>
